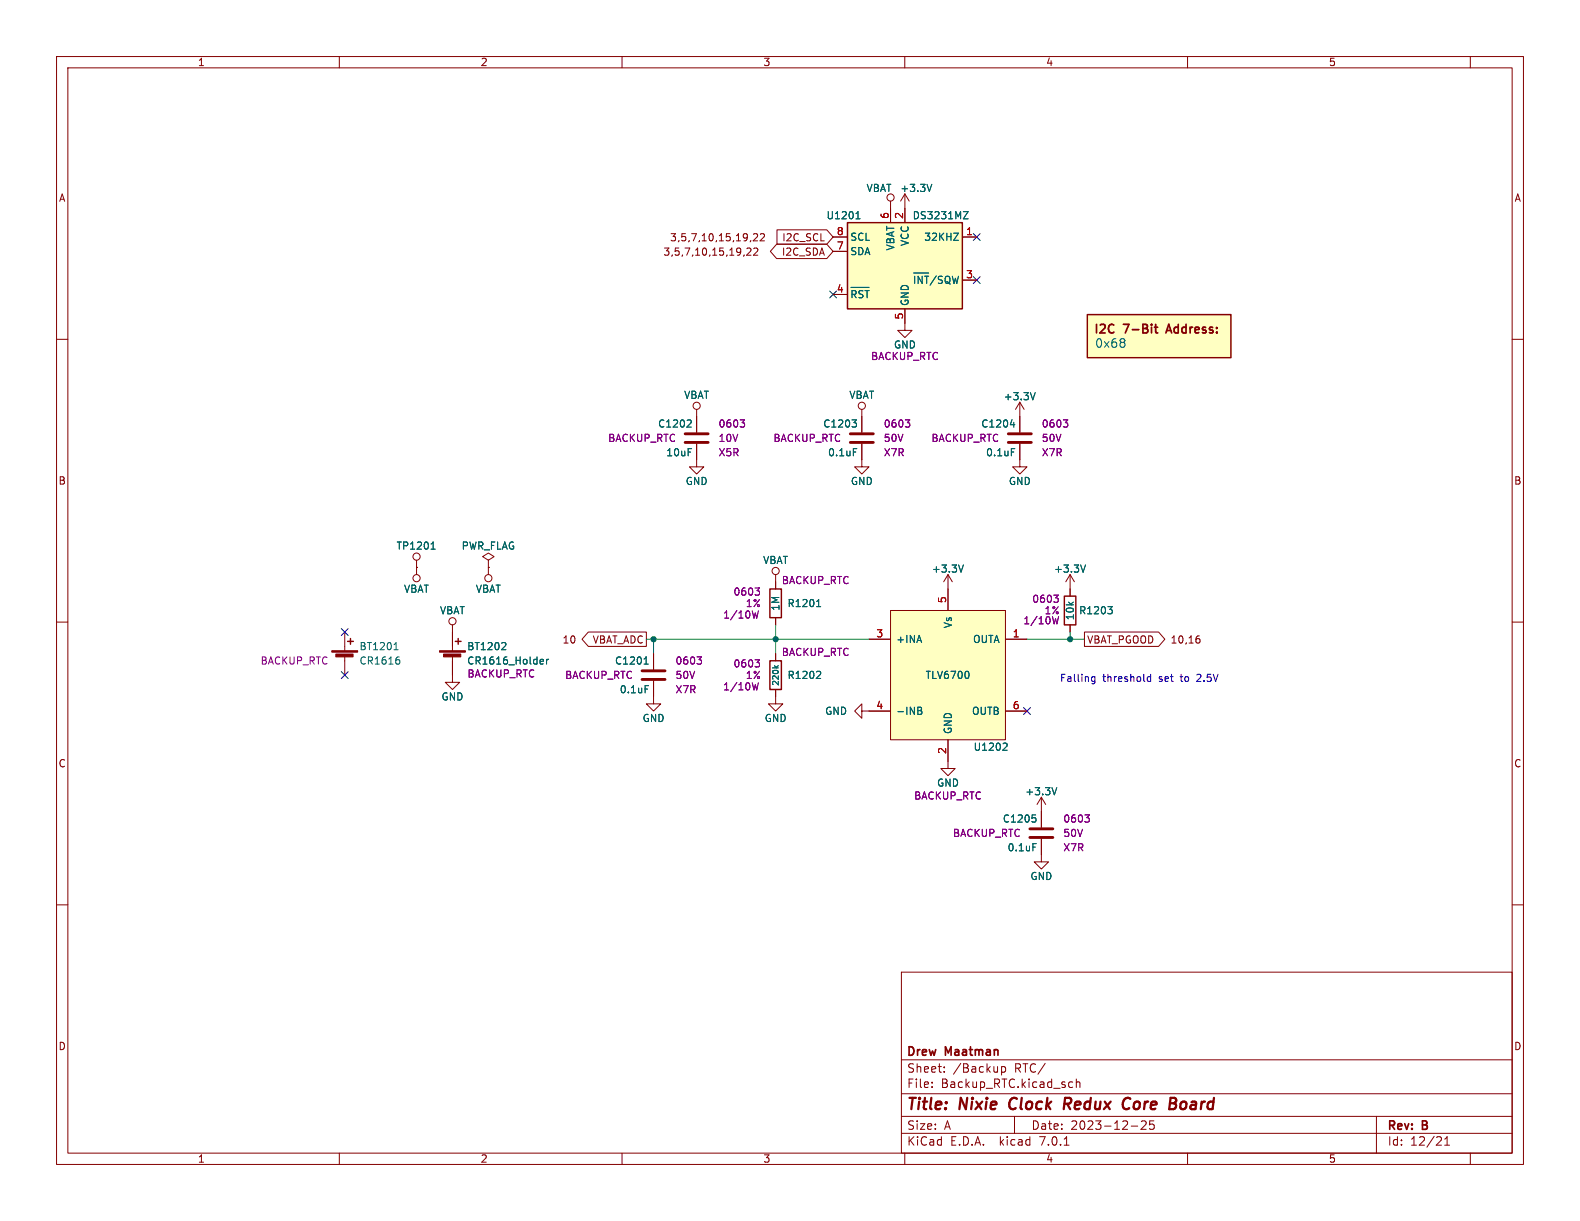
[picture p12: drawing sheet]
<svg xmlns="http://www.w3.org/2000/svg" width="279mm" height="216mm" viewBox="0 0 279 216" stroke-linecap="round" stroke-linejoin="round" font-family="sans-serif">
<g fill="none" stroke="#840000" stroke-width=".18">
<path d="M10 10h259.4v195.9h-259.4zM12 12h255.4v191.9h-255.4zM60 10v2M110 10v2M160 10v2M210 10v2M260 10v2M157.5 35.6v3.8M160 34.3v5.1M160 34.3l-.7 1.3M160 34.3l.8 1.3M10 60h2"/>
<path d="M131.6 45.1l-.1 .2M132.1 44l.5-.1 .2 .3-.8 .9h.8M132.8 42.5l-.2 .3M133.2 41.4l.5-.1 .3 .4-.8 .9h.8M133.3 44l.5-.1 .2 .3-.8 .9h.8M134.5 41.4l.4-.1 .3 .4-.8 .9h.8M137.3 43.2h8.9l1.1 1.3-1.1 1.2h-8.9l-1.1-1.2zM137.4 40.6h8.8l1.1 1.3-1.1 1.3h-8.8zM147.3 41.9h2.6M147.3 52.1h2.6M147.3 44.5h2.6M160 54.6v3.8h1.3l-1.3 1.3-1.3-1.3h1.3"/>
<path d="M170.2 41.9h2.5M170.2 49.5h2.5M267.4 60h2M123.2 78.5v4.1h1.3l-1.3 1.2-1.3-1.2h1.3M123.2 72.4v4.1M152.4 78.5v4.1h1.3l-1.3 1.2-1.3-1.2h1.3M152.4 72.4v4.1M180.3 78.5v4.1h1.3l-1.3 1.2-1.2-1.2h1.2M180.3 71.1l-.7 1.3M180.3 71.1v5.4M180.3 71.1l.8 1.3M73.7 99.1v2.5"/>
<path d="M86.4 99.1l1-.7-1-.6-1.1 .6 1.1 .7v1.2M10 110h2M61 111.8v3.3M61 116.1v3.3M73.7 100.3h.1M80 116.1v4.6h1.3l-1.3 1.2-1.3-1.2h1.3M80 110.5v4.6M86.4 100.3h.1M86.4 100.3v1.3M104 111.8h10.3v2.5h-10.3l-1.1-1.3zM115.6 115.6v2.8M137.2 101.6v2.5"/>
<path d="M137.2 109.2v1.3M137.2 115.6v1.2M153.7 113h3.8M157.5 108h20.3v22.8h-20.3zM167.6 101.6l-.7 1.3M167.6 101.6v6.4M167.6 101.6l.8 1.3M177.8 113h3.8M189.2 101.6l-.7 1.3M189.2 101.6v3.8M189.2 110.5v1.3M189.2 101.6l.8 1.3"/>
<path d="M191.8 111.8h13.1l1.1 1.2-1.1 1.3h-13.1zM211.8 112.4h.3M212 112.9l.2 .3v.3l-.2 .2M267.4 110h2M115.6 120.4v4.1h-1.3l1.3 1.2 1.2-1.2h-1.2M137.2 121.9v2.6h1.2l-1.2 1.2-1.3-1.2h1.3M152.4 125.7v-1.2l-1.3 1.2 1.3 1.3v-1.3h5.1M167.6 130.8v5.1h1.3l-1.3 1.3-1.2-1.3h1.2M177.8 125.7h3.8M10 160h2M184.1 148.3v4.1h1.3l-1.3 1.3-1.2-1.3h1.2M184.1 141l-.7 1.2"/>
<path d="M184.1 141v5.3M184.1 141l.8 1.2M267.4 160h2M159.4 171.9h108v32h-108zM159.4 197.4h108M159.4 193.4h108M159.4 187.4h108M164.8 192.2v.1M164.8 191.4v.1M167 189.5v.1M167 188.7v.1M177.1 188.6v1.5"/>
<path d="M177.1 188.7l.4-.1 .3 .3v.4l-.1 .2h-.6M179.4 197.4v3M189.3 191.3l.4 .1M189.7 192.2l-.4 .1M190.3 191.4l.2-.1 .4 .1 .1 .9M190.3 190.8v1.5M200 199.1h1.2M201.8 198.3l.6-.1 .2 .1 .1 .3-.9 1.1h.9M204 198.2h-.7v.7l.2-.1h.5l.1 .3-.1 .5-.2 .1-.5-.1M243.4 197.4v6.5M60 203.9v2M110 203.9v2"/>
<path d="M159.4 200.4h108M160 203.9v2M188.2 202.5h.8M210 203.9v2M255.5 202.5h.8M255.5 201.4l.4-.4v1.5M260 203.9v2"/>
<circle cx="157.5" cy="34.9" r=".63"/>
<circle cx="123.2" cy="71.8" r=".63"/>
<circle cx="152.4" cy="71.8" r=".63"/>
<circle cx="73.7" cy="98.4" r=".63"/>
<circle cx="73.7" cy="102.2" r=".63"/>
<circle cx="80" cy="109.9" r=".63"/>
<circle cx="86.4" cy="102.2" r=".63"/>
<circle cx="137.2" cy="101" r=".63"/>
</g>
<path d="M178.6 194.6l-.1 .7v.3M188.2 195.2h.8M189.1 194.1h-.7l-.3 2M199 194.2l.3-.1 .5 .1M199.7 195.9l-.6 .2M207.8 195.2a.53 .53 0 0 1 0 .7M207.9 194.2a.44 .44 0 0 1 0 .7" fill="none" stroke="#840000" stroke-width=".4"/>
<g fill="none" stroke="#006464" stroke-width=".18">
<path d="M151.4 38.7h.7M151.5 37.7l.2-.3v1.3M164.8 32.6l-.5 1.3M170.4 37.4h.8l-.8 1.3h.8M150.5 50.8h3.2M151.4 51.6l-.2-.2h-.5v1.3M152.6 51.4h-.5l-.2 .2M153 51.4h.7M153.3 51.4v1.3M161.6 48.3h2.6M161.7 48.8v1.3M163.1 48.8v1.3l-.7-1.3v1.3"/>
<path d="M163.5 48.8h.7M163.9 48.8v1.3M165.6 48.8l-1.1 1.6M166.6 48.9l-.4-.1-.3 .3M167.1 49.3a.42 .42 0 0 1 .5-.5 .42 .42 0 0 1 .4 .5M168.4 48.8l.3 1.3M168.6 41.2h.9l-.9 1.3h.9M169.5 48.8l-.3 1.3M122 74.2l.2 .3v.3l-.7 .7h.7M150.7 74.2h.8l-.5 .5M150.9 79.3h.6M151.2 74.7l.3 .3v.3l-.3 .2"/>
<path d="M178.7 75.1h.8M178.8 79.3h.7M179.3 74.7v.8M183.1 69.4l-.5 1.3M198.8 60.6l.1 .2-.1 .5M198.9 60v.2l-.1 .3M76.2 97.1h.8M76.5 96l.1-.2v1.3M170.4 99.9l-.5 1.3M192 99.9l-.5 1.3M69.7 114.9h.7M69.9 113.8l.1-.2v1.3"/>
<path d="M70.3 116.2h.3M70.5 116.6l.2 .3v.3l-.2 .2M89.2 113.6l.3 .3-.1 .3-.7 .7h.8M95.7 116.6h.3l.1 .3-.6 .1M96 117.4h-.3M96.7 116.6v.8M97 116.6l-.3 .2M113.9 117.4h.7M114.1 116.3l.2-.1v1.2M137 117.7l.3 .4M137.6 117.7l-.4 .3M144.4 107.3h.7"/>
<path d="M144.6 106.2l.2-.2v1.3M144.9 118.7l.2 .2v.3l-.8 .8h.8M171.3 118.9v.8M195.9 107.3h.8l-.4 .5M196.4 107.8l.3 .2v.3l-.3 .2M114.1 121.2h.6M162.3 125l.6 .2 .1 .2-.3 .3M162.3 125.7h.4M162.7 125.7l.3 .2v.3l-.7 .1M177.6 131.4l.4 .1 .1 .3-.8 .9h.8M186.9 139.3l-.5 1.2M182.5 144.1h.6"/>
<path d="M182.7 149.2h.6M183 144.6l.2 .2v.3l-.2 .3"/>
</g>
<path d="M121.2 78.2h4M121.2 76.7h4M150.4 78.2h4M150.4 76.7h4M178.3 78.2h4.1M178.3 76.7h4.1M113.5 118.6h4.1M113.5 120.1h4.1M182.1 148.1h4.1M182.1 146.6h4.1" fill="none" stroke="#840000" stroke-width=".51"/>
<g fill="none" stroke="#840084" stroke-width=".18">
<path d="M130.9 74.2h.8l-.5 .5M131.4 74.7l.3 .3v.3l-.3 .2M160.1 74.2h.8l-.4 .5M160.6 74.7l.3 .3v.3l-.3 .2M188 74.2h.8l-.4 .5M188.6 74.7l.2 .3v.3l-.2 .2M123.3 116.2h.7l-.4 .4M123.8 116.6l.2 .3v.3l-.2 .2M133.5 116.7h.8l-.4 .4M133.5 104h.8l-.4 .4M134.1 117.1l.2 .3v.3l-.2 .2M134.1 104.4l.2 .3v.3l-.2 .2"/>
<path d="M134.1 108l-.3 1.3-.2-.9-.3 .9M186.4 105.2h.7l-.4 .5M186.9 105.7l.2 .3v.3l-.2 .2M187.2 109l-.3 1.3-.2-.9-.3 .9M134.1 120.7l-.3 1.3-.2-.9-.3 .9M191.8 144.1h.8l-.4 .5M192.4 144.6l.2 .2v.3l-.2 .3"/>
</g>
<g fill="#ffffc2" stroke="#ffffc2" stroke-width=".18">
<path d="M157.5 108h20.3v22.8h-20.3z"/>
<path d="M192.3 55.6h25.4v7.6h-25.4z"/>
<path d="M149.9 39.4h20.3v15.2h-20.3z"/>
</g>
<g fill="#840000" stroke="#840000" stroke-width=".18">
<path d="M58.7 115.1h4.5v.2h-4.5z"/>
<path d="M59.4 115.6h3v.6h-3z"/>
<path d="M77.7 115.1h4.6v.2h-4.6z"/>
<path d="M78.4 115.6h3.1v.6h-3.1z"/>
</g>
<path d="M149.9 39.4h20.3v15.2h-20.3zM192.3 55.6h25.4v7.6h-25.4zM61.5 113.4h1M62 112.9v1M80.5 113.4h1M81 112.9v1M136.1 116.8h2.1v5.1h-2.1zM136.1 104.1h2.1v5.1h-2.1zM188.2 105.4h2v5.1h-2z" fill="none" stroke="#840000" stroke-width=".25"/>
<path d="M204.1 57.9h.6M204.4 57.3v1.4l.3 .2M206.7 57.3l-.5 1.6" fill="none" stroke="#840000" stroke-width=".3"/>
<path d="M193.1 119.7h.5M193.6 119.6v1.1l-.2 .2h-.3M203.5 119.7l-.4-.1-.2 .3 .1 .5h.5M203.5 119.2v1.3M193.1 120.4h.5" fill="none" stroke="#0000c2" stroke-width=".18"/>
<path d="M114.3 113h39.4M115.6 113v2.6M137.2 110.5v5.1M181.6 113h10.2M189.2 111.8v1.2" fill="none" stroke="#009600" stroke-width=".18"/>
<path d="M146.7 51.5l1.2 1.2M147.9 51.5l-1.2 1.2M172.1 48.9l1.2 1.2M172.1 41.3l1.2 1.2M173.3 48.9l-1.2 1.2M173.3 41.3l-1.2 1.2M60.4 118.8l1.2 1.2M60.4 111.2l1.2 1.2M61.6 118.8l-1.2 1.2M61.6 111.2l-1.2 1.2M181 125.1l1.2 1.2M182.2 125.1l-1.2 1.2" fill="none" stroke="#000084" stroke-width=".18"/>
<g fill="#009600" stroke="#009600" stroke-width=".18">
<circle cx="137.2" cy="113" r=".46"/>
<circle cx="115.6" cy="113" r=".46"/>
<circle cx="189.2" cy="113" r=".46"/>
</g>
<g font-size="2.8" fill="#840000">
<text x="160.4" y="196.7">Title:</text>
<text x="169.8" y="196.7">Nixie</text>
<text x="179.2" y="196.7">Clock</text>
<text x="189.4" y="196.7">Redux</text>
<text x="200.5" y="196.7">Core</text>
<text x="209.3" y="196.7">Board</text>
</g>
<g font-size="2.1" fill="#006464">
<text x="193.5" y="59.3">I2C</text>
<text x="198.9" y="59.3">7-Bit</text>
<text x="193.6" y="61.7">0x68</text>
</g>
<g font-size="2.1" fill="#840000">
<text x="206.9" y="59.3">Address:</text>
<text x="160.4" y="189.8">Sheet:</text>
<text x="160.4" y="187">Drew</text>
<text x="167.3" y="187">Maatman</text>
<text x="168.6" y="189.8">/Backup</text>
<text x="179.4" y="189.8">RTC/</text>
<text x="160.4" y="192.5">File:</text>
<text x="166.4" y="192.5">Backup_RTC.kicad_sch</text>
<text x="160.4" y="202.7">KiCad</text>
<text x="160.4" y="199.9">Size:</text>
<text x="167" y="199.9">A</text>
<text x="168.1" y="202.7">E.D.A.</text>
<text x="176.8" y="202.7">kicad</text>
<text x="182.4" y="199.9">Date:</text>
<text x="183.9" y="202.7">7.0.1</text>
<text x="189.3" y="199.9">2023-12-25</text>
<text x="245.4" y="200.1">Rev:</text>
<text x="245.4" y="202.7">Id:</text>
<text x="249.4" y="202.7">12/21</text>
<text x="251.6" y="200.1">B</text>
</g>
<g font-size="1.8" fill="#840000">
<text x="35" y="11.8">1</text>
<text x="85" y="11.8">2</text>
<text x="135" y="11.8">3</text>
<text x="185" y="11.8">4</text>
<text x="235" y="11.8">5</text>
<text x="10.4" y="35.8">A</text>
<text x="267.8" y="35.8">A</text>
<text x="117.2" y="45.4">3,5,7,10,15,19,22</text>
<text x="118.4" y="42.8">3,5,7,10,15,19,22</text>
<text x="138.1" y="45.4">I2C_SDA</text>
<text x="138.2" y="42.8">I2C_SCL</text>
<text x="10.3" y="85.8">B</text>
<text x="267.7" y="85.8">B</text>
<text x="99.4" y="113.9">10</text>
<text x="104.7" y="113.9">VBAT_ADC</text>
<text x="192.2" y="113.9">VBAT_PGOOD</text>
<text x="207" y="113.9">10,16</text>
<text x="10.3" y="135.8">C</text>
<text x="267.7" y="135.8">C</text>
<text x="10.3" y="185.8">D</text>
<text x="267.7" y="185.8">D</text>
<text x="35" y="205.7">1</text>
<text x="85" y="205.7">2</text>
<text x="135" y="205.7">3</text>
<text x="185" y="205.7">4</text>
<text x="235" y="205.7">5</text>
</g>
<g font-size="1.8" fill="#006464">
<text x="153.2" y="34.1">VBAT</text>
<text x="159.1" y="34.1">+3.3V</text>
<text x="146.1" y="38.9">U1201</text>
<text x="161.3" y="38.9">DS3231MZ</text>
<text x="150.4" y="45.3">SDA</text>
<text x="150.4" y="42.7">SCL</text>
<text x="158.3" y="44.4" transform="rotate(-90 158.3 44.4)">VBAT</text>
<text x="160.8" y="43.6" transform="rotate(-90 160.8 43.6)">VCC</text>
<text x="163.3" y="42.7">32KHZ</text>
<text x="150.4" y="53.5">~{RST}</text>
<text x="161.3" y="51">~{INT}/SQW</text>
<text x="160.8" y="54.1" transform="rotate(-90 160.8 54.1)">GND</text>
<text x="158" y="61.8">GND</text>
<text x="120.9" y="70.7">VBAT</text>
<text x="150.1" y="70.7">VBAT</text>
<text x="177.4" y="70.9">+3.3V</text>
<text x="116.3" y="75.8">C1202</text>
<text x="145.5" y="75.8">C1203</text>
<text x="173.5" y="75.8">C1204</text>
<text x="117.8" y="80.8">10uF</text>
<text x="146.4" y="80.8">0.1uF</text>
<text x="174.3" y="80.8">0.1uF</text>
<text x="121.2" y="85.9">GND</text>
<text x="150.4" y="85.9">GND</text>
<text x="178.3" y="85.9">GND</text>
<text x="70.1" y="97.3">TP1201</text>
<text x="81.6" y="97.3">PWR_FLAG</text>
<text x="134.9" y="99.9">VBAT</text>
<text x="164.7" y="101.4">+3.3V</text>
<text x="186.3" y="101.4">+3.3V</text>
<text x="71.4" y="105">VBAT</text>
<text x="84.1" y="105">VBAT</text>
<text x="139.2" y="107.5">R1201</text>
<text x="77.7" y="108.8">VBAT</text>
<text x="138" y="108.1" transform="rotate(-90 138 108.1)">1M</text>
<text x="158.5" y="113.9">+INA</text>
<text x="168.5" y="111.2" transform="rotate(-90 168.5 111.2)">Vs</text>
<text x="171.9" y="113.9">OUTA</text>
<text x="190.1" y="109.7" transform="rotate(-90 190.1 109.7)">10k</text>
<text x="190.8" y="108.8">R1203</text>
<text x="63.5" y="115.1">BT1201</text>
<text x="63.5" y="117.7">CR1616</text>
<text x="82.6" y="115.1">BT1202</text>
<text x="82.6" y="117.7">CR1616_Holder</text>
<text x="108.7" y="117.7">C1201</text>
<text x="78" y="124">GND</text>
<text x="109.5" y="122.7">0.1uF</text>
<text x="139.2" y="120.2">R1202</text>
<text x="163.6" y="120.2">TLV6700</text>
<text x="113.6" y="127.8">GND</text>
<text x="135.2" y="127.8">GND</text>
<text x="145.9" y="126.6">GND</text>
<text x="158.5" y="126.6">-INB</text>
<text x="168.5" y="129.8" transform="rotate(-90 168.5 129.8)">GND</text>
<text x="171.8" y="126.6">OUTB</text>
<text x="172.1" y="132.9">U1202</text>
<text x="165.6" y="139.3">GND</text>
<text x="181.2" y="140.8">+3.3V</text>
<text x="177.3" y="145.6">C1205</text>
<text x="178.1" y="150.7">0.1uF</text>
<text x="182.2" y="155.8">GND</text>
</g>
<g font-size="1.8" fill="#a90000">
<text x="147.9" y="41.7">8</text>
<text x="157.2" y="38.8" transform="rotate(-90 157.2 38.8)">6</text>
<text x="159.8" y="38.8" transform="rotate(-90 159.8 38.8)">2</text>
<text x="170.8" y="41.7">1</text>
<text x="147.9" y="44.2">7</text>
<text x="147.9" y="51.8">4</text>
<text x="170.8" y="49.3">3</text>
<text x="159.8" y="56.5" transform="rotate(-90 159.8 56.5)">5</text>
<text x="167.4" y="106.7" transform="rotate(-90 167.4 106.7)">5</text>
<text x="154.9" y="112.8">3</text>
<text x="179" y="112.8">1</text>
<text x="154.9" y="125.5">4</text>
<text x="179" y="125.5">6</text>
<text x="167.4" y="133.4" transform="rotate(-90 167.4 133.4)">2</text>
</g>
<g font-size="1.8" fill="#840084">
<text x="154" y="63.8">BACKUP_RTC</text>
<text x="127" y="75.8">0603</text>
<text x="156.2" y="75.8">0603</text>
<text x="184.2" y="75.8">0603</text>
<text x="107.5" y="78.3">BACKUP_RTC</text>
<text x="127" y="78.3">10V</text>
<text x="127" y="80.8">X5R</text>
<text x="136.7" y="78.3">BACKUP_RTC</text>
<text x="156.2" y="78.3">50V</text>
<text x="156.2" y="80.8">X7R</text>
<text x="164.6" y="78.3">BACKUP_RTC</text>
<text x="184.2" y="78.3">50V</text>
<text x="184.2" y="80.8">X7R</text>
<text x="129.6" y="105.5">0603</text>
<text x="131.8" y="107.5">1%</text>
<text x="138.2" y="103.4">BACKUP_RTC</text>
<text x="182.5" y="106.7">0603</text>
<text x="127.8" y="109.5">1/10W</text>
<text x="180.9" y="110.6">1/10W</text>
<text x="184.7" y="108.8">1%</text>
<text x="46" y="117.7">BACKUP_RTC</text>
<text x="82.6" y="120">BACKUP_RTC</text>
<text x="119.4" y="117.7">0603</text>
<text x="129.6" y="118.2">0603</text>
<text x="138.2" y="116.1">BACKUP_RTC</text>
<text x="99.9" y="120.2">BACKUP_RTC</text>
<text x="119.4" y="120.2">50V</text>
<text x="119.4" y="122.7">X7R</text>
<text x="127.8" y="122.2">1/10W</text>
<text x="131.8" y="120.2">1%</text>
<text x="161.6" y="141.5">BACKUP_RTC</text>
<text x="168.4" y="148.1">BACKUP_RTC</text>
<text x="188" y="145.6">0603</text>
<text x="188" y="148.1">50V</text>
<text x="188" y="150.7">X7R</text>
</g>
<g font-size="1.8" fill="#0000c2">
<text x="187.5" y="120.6">Falling</text>
<text x="195" y="120.6">threshold</text>
<text x="205" y="120.6">set</text>
<text x="208.9" y="120.6">to</text>
<text x="211.9" y="120.6">2.5V</text>
</g>
<text font-size="1.4" fill="#006464" x="137.9" y="121.3" transform="rotate(-90 137.9 121.3)">220k</text>
</svg>
